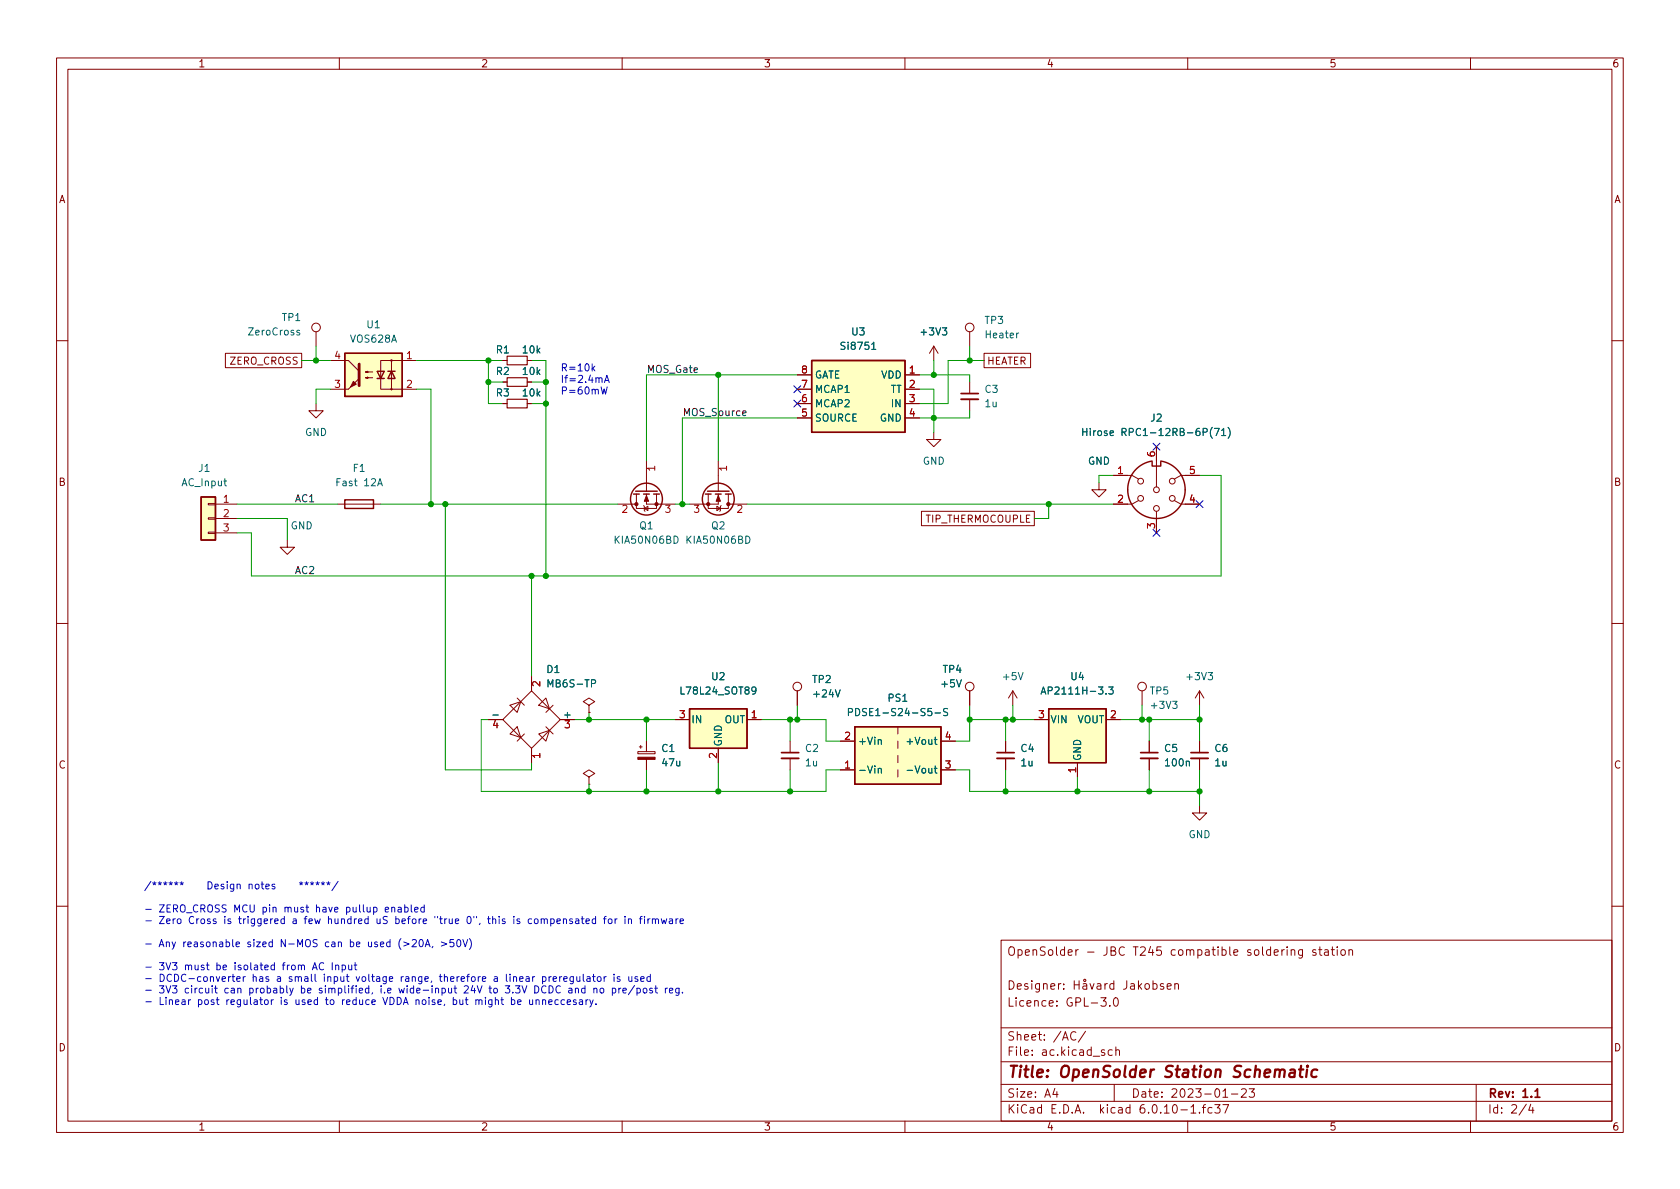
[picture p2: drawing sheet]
<svg xmlns="http://www.w3.org/2000/svg" width="297mm" height="210mm" viewBox="0 0 297 210" stroke-linecap="round" stroke-linejoin="round" font-family="sans-serif">
<g fill="none" stroke="#840000" stroke-width=".18">
<path d="M10 10.2h277v190.1h-277zM12 12.2h273v186.1h-273zM60 10.2v2M110 10.2v2M160 10.2v2M210 10.2v2M260 10.2v2M55.9 58.7v2.5M171.4 58.7v2.5M10 60.2h2M39.9 62.5h13.4v2.5h-13.4zM55.9 71.4v1.2h-1.3l1.3 1.3 1.2-1.3h-1.2"/>
<path d="M58.4 68.8h3.2M58.4 63.7h3.2l1.9 2M64.6 66.8l.4-.1v.2l-.4-.1h1.3M64.6 65.8l.4-.1v.2l-.4-.1h1.3M69.2 63.7v5.1M73.7 63.7h-6.4v5.1h6.4M88.9 71.4h.8M88.9 63.7h.8M88.9 67.6h.8M93.2 71.4h.8M93.2 63.7h.8M93.2 67.6h.8"/>
<path d="M141 73.9h2.5M141 71.4h2.5M141 68.8h2.5M141 66.3h2.5M160 73.9h2.6M160 71.4h2.6M160 68.8h2.6M160 66.3h2.6M165.1 76.4v1.3h1.3l-1.3 1.3-1.3-1.3h1.3M165.1 61.2l-.8 1.3M165.1 61.2v2.5M165.1 61.2l.8 1.3"/>
<path d="M171.4 67.6v2M171.4 70.6v2M174 62.5h8.2v2.5h-8.2zM204.5 79v7.1M285 60.2h2M36.8 94.1h1.3v.3h-1.3zM36.8 91.6h1.3v.2h-1.3zM36.8 89h1.3v.3h-1.3zM38.1 89.1h3.8M38.1 91.7h3.8M38.1 94.2h3.8M50.8 95.5v1.3h1.3l-1.3 1.2-1.3-1.2h1.3"/>
<path d="M59.7 89.1h7.6M109.2 89.1h3.3M112.5 87.4v1.7M113.8 89.4l.1 .1v.8l.1 .1M113.9 89.9l.7-.4v.8zM114.3 87.4v1.7h5.1M114.3 81.5v5.4M116.1 87.4v2.5h-3.6v-.8M125.2 87.4v2.5h3.6v-.8M126.7 89.5l.7 .4-.7 .4zM127 81.5v5.4M127 87.4v1.7h-5.1"/>
<path d="M127.5 89.4l-.1 .1v.8l-.1 .1M128.8 87.4v1.7M128.8 89.1h3.3M162.9 90.4h20v2.6h-20zM194.3 85.3v1.3h1.3l-1.3 1.3-1.3-1.3h1.3M196.8 84.1h3.4l1.1 .6M201.3 88.5l-1.1 .6h-3.4M204.5 90.4v3.8M207.6 88.5l1.2 .6h3.3M212.1 84.1h-3.3l-1.2 .6M10 110.2h2M94 119.6v2.6"/>
<path d="M285 110.2h2M86.4 127.2h2.5M90.2 124.7l1.9-.6-.7 1.9zM90.2 129.8l1.2-1.3 .7 1.9zM91.4 123.4l1.3 1.3M92.7 129.8l-1.3 1.3M94 122.2l5.1 5-5.1 5.1-5.1-5.1zM94 132.3v2.6M95.2 124.7l1.3-1.3 .7 1.9zM95.2 129.8l2-.6-.7 1.9zM96.5 128.5l1.3 1.3M97.8 124.7l-1.3 1.3"/>
<path d="M99.1 127.2h2.5M104.1 124.7l1.1-.6-1.1-.7-1 .7 1 .6v1.3M104.1 126h.1M104.1 137.4l1.1-.6-1.1-.7-1 .7 1 .6v1.3M104.1 138.7h.1M112.8 132.9h3v.4h-3zM113 132.1h.5M113.3 131.8v.5M114.3 131.1v1.8M114.3 134.3v1.8M119.4 127.2h2.5M127 132.3v2.6"/>
<path d="M132.1 127.2h2.5M139.7 131.1v2M139.7 134.1v2M141 122.2v2.5M148.6 136.1h2.5M148.6 131.1h2.5M158.7 128.5v1.3M158.7 131.1v1.2M158.7 133.6v1.3M158.7 136.1v1.3M166.4 136.1h2.5M166.4 131.1h2.5"/>
<path d="M171.4 122.2v2.5M177.8 131.1v2M177.8 134.1v2M179.1 122.2l-.8 1.2M179.1 122.2v2.5M179.1 122.2l.7 1.2M182.9 127.2h2.5M190.5 134.9v2.5M195.6 127.2h2.5M201.9 122.2v2.5M203.2 131.1v2M203.2 134.1v2"/>
<path d="M212.1 122.2l-.8 1.2M212.1 122.2v2.5M212.1 131.1v2M212.1 134.1v2M212.1 122.2l.8 1.2M212.1 142.5v1.3h1.3l-1.3 1.2-1.3-1.2h1.3M10 160.2h2M177 166.3h108v32h-108zM178.4 173.4a.76 .76 0 0 1 .9 .8 .76 .76 0 0 1-.9 .7zM179.9 174.4l.7-.1-.1-.3-.4-.1-.2 .2v.8h.6M181.7 174l-.3-.1-.3 .2 .1 .3 .5 .1v.4h-.6M182.4 173.4v.2"/>
<path d="M182.4 173.9v1M183.8 173.9v1.2l-.3 .3h-.4M183.8 174l-.4-.1-.3 .3v.4l.1 .3h.6M184.5 174.1l.2-.2 .4 .1v.9M184.5 173.9v1M185.8 174.4l.7-.1-.1-.3-.4-.1-.2 .2 .1 .8h.5M187.1 173.9v1M187.6 173.9l-.3 .1-.2 .2M188.1 174.8v.1M188.1 174v.1M189.9 173.4v1.5M189.9 174.1h.9"/>
<path d="M190.8 173.4v1.5M191.5 174h.6v.9M192.1 174.3l-.5 .1a.29 .29 0 0 0-.2 .2 .29 .29 0 0 0 .2 .3h.5M192.7 173.9l.4 1 .3-1M194 174h.6v.9M194.6 176.4h1l-.5 .6 .4 .1v.7l-.2 .1h-.4l-.3-.1M194.6 174.3l-.5 .1a.29 .29 0 0 0-.2 .2 .29 .29 0 0 0 .2 .3h.5M195.4 173.9v1M195.8 173.9l-.3 .1-.1 .2M196.2 177.8v.1M196.9 174l-.4-.1-.3 .3v.4l.2 .3h.5M196.9 173.4v1.5"/>
<path d="M197 176.6l.2-.2a.81 .81 0 0 1 .6 .7 .81 .81 0 0 1-.3 .8h-.1a.81 .81 0 0 1-.4-1.3zM199.2 173.4v1.1a.48 .48 0 0 1-.6 .4M199.9 174h.6l.1 .9M200.6 174.3l-.5 .1a.29 .29 0 0 0-.2 .2 .29 .29 0 0 0 .2 .3h.5M201.3 173.4v1.5M201.4 174.4l.5 .5M201.9 173.9l-.6 .6M202.6 174l.3-.1 .3 .3v.4l-.3 .3h-.3l-.2-.3v-.4zM203.9 174l.4-.1 .3 .3v.4l-.2 .3h-.5M203.9 173.4v1.5M205.7 174l-.3-.1-.3 .2 .1 .3 .5 .1v.4h-.6M206.4 174.4l.7-.1-.1-.3-.4-.1-.2 .2v.8h.6"/>
<path d="M207.7 174.1l.2-.2 .4 .1 .1 .9M207.7 173.9v1M227.6 167.4v.2M227.6 167.9v1M228.3 168.1l.2-.2 .4 .1v.9M228.3 167.9v1M230.3 167.9v1.2l-.3 .3h-.4M230.3 168l-.4-.1-.3 .3v.4l.1 .3h.6M232.6 168l-.3-.1-.2 .2v.3l.5 .1v.4h-.5M233.1 167.9h.6M233.4 167.4v1.3l.3 .2M234.2 168h.6l.1 .9"/>
<path d="M234.9 168.3l-.5 .1a.29 .29 0 0 0-.3 .2 .29 .29 0 0 0 .3 .3h.5M235.4 167.9h.5M235.6 167.4v1.3l.3 .2M236.4 167.4v.2M236.4 167.9v1M237.2 168l.4-.1 .3 .3v.4l-.3 .3h-.4l-.1-.3v-.4zM238.5 168.1l.2-.2 .4 .1v.9M238.5 167.9v1M285 160.2h2M60 198.3v2M110 198.3v2M160 198.3v2"/>
<path d="M177 194.8h108M177 191.8h108M177 187.8h108M177 181.8h108M186.5 192.5l-.4 1h1M186.9 193v1M190.2 182.6a.6 .6 0 0 0-.7 0 .6 .6 0 0 0-.2 .7 .56 .56 0 0 0 .3 .6 .56 .56 0 0 0 .6-.1M191.9 182.4l-1.3 1.9M195.3 185.7l-.4-.1-.2 .2 .1 .3 .5 .1v.4h-.6M196.6 185.7l-.4-.1-.3 .3v.4l.2 .3h.5M197 191.8v3M197.3 185.8l.2-.2 .4 .1v.9"/>
<path d="M197.3 185.1v1.5M208.8 196.3h1.1M210 198.3v2M210.6 195.8l.4-.5v1.5M210.6 196.8h.8M212.1 196.7v.1M212.6 195.8h.5M213.1 195.3l-.3 .2v1.3M214.3 195.9l-.4-.1-.3 .3v.4l.1 .3h.6M214.8 195.3h.9l-.5 .6 .4 .1v.7l-.2 .1h-.4l-.2-.1M216.2 195.3h1l-.6 1.5M216.2 194h.9"/>
<path d="M217.7 193.5h1.2M219.5 192.7l.6-.2 .2 .2 .1 .3-1 1h1M220.9 192.5h.9l-.5 .6 .4 .1v.7l-.2 .1h-.4l-.2-.1M260 198.3v2M261 191.8v6.5M269.9 195.3l-1.3 1.9M270.6 195.3l-.3 1h.9M271 195.8v1"/>
<circle cx="55.9" cy="57.9" r=".76"/>
<circle cx="171.4" cy="57.9" r=".76"/>
<circle cx="69.2" cy="63.7" r=".13"/>
<circle cx="69.2" cy="68.8" r=".13"/>
<circle cx="201.7" cy="85.1" r=".51"/>
<circle cx="201.7" cy="88.1" r=".51"/>
<circle cx="204.5" cy="86.6" r=".51"/>
<circle cx="204.5" cy="89.9" r=".51"/>
<circle cx="207.3" cy="85.1" r=".51"/>
<circle cx="207.3" cy="88.1" r=".51"/>
<circle cx="141" cy="121.4" r=".76"/>
<circle cx="171.4" cy="121.4" r=".76"/>
<circle cx="201.9" cy="121.4" r=".76"/>
<circle cx="191.8" cy="173.4" r=".21"/>
</g>
<path d="M169.9 69.6h3.1M138.2 133.1h3M176.3 133.1h3M201.7 133.1h3M210.6 133.1h3M271.4 193l.4-.5v1.5M271.4 194h.9" fill="none" stroke="#840000" stroke-width=".3"/>
<path d="M228.1 189.2l.2-.1 .6 .1-.1 1.3M229 189.6l-.7 .1a.4 .4 0 0 0-.4 .3 .4 .4 0 0 0 .3 .5l.7-.1M229.7 189.1h.7M230 188.5l-.2 1.7 .1 .2 .4 .1M231.1 189.1l-.2 1.4M231.2 188.5l-.1 .1 .1 .1 .1-.1-.1-.1v.2M232.9 189.2a.66 .66 0 0 0-1 .3l-.1 .6 .2 .3 .2 .1 .6-.1" fill="none" stroke="#840000" stroke-width=".4"/>
<g fill="none" stroke="#840000" stroke-width=".25">
<path d="M61 62.5h10.1v7.6h-10.1zM66.7 65.7h1.2l-.6 1.2zM66.7 66.9h1.2M68.6 65.7h1.2M69.2 65.7l.6 1.2h-1.2zM143.5 63.7h16.5v12.7h-16.5zM35.6 87.9h2.5v7.6h-2.5zM61 88.4h5v1.5h-5zM112 87.4h1M112.4 86.9h3.8M113.8 87.4h1M115.6 87.4h1"/>
<path d="M124.7 87.4h1M125.1 86.9h3.8M126.5 87.4h1M128.3 87.4h1M199.4 86.6a5.1 5.1 0 0 0 5.1 5.1 5.1 5.1 0 0 0 5-5.1M203.7 81.5a5.1 5.1 0 0 0-4.3 5.1M203.7 81.7v.7h1.5v-.7M205.2 81.5a5.1 5.1 0 0 1 4.3 5.1M121.9 125.3h10.2v7h-10.2zM151.1 128.5h15.3v10.2h-15.3zM185.4 125.3h10.2v9.6h-10.2z"/>
<circle cx="114.3" cy="88.3" r="2.82"/>
<circle cx="127" cy="88.3" r="2.82"/>
</g>
<g fill="#840000" stroke="#840000" stroke-width=".18">
<path d="M127 87.6l.4 1h-.8z"/>
<path d="M112.8 133.9h3v.4h-3z"/>
<path d="M114.3 87.6l.4 1h-.8z"/>
<path d="M61.6 68.8l1.9-1.9z"/>
<path d="M62.5 67.4l.5 .5-1 .5z"/>
<circle cx="125.2" cy="89.1" r=".28"/>
<circle cx="128.8" cy="89.1" r=".28"/>
<circle cx="116.1" cy="89.1" r=".28"/>
<circle cx="112.5" cy="89.1" r=".28"/>
</g>
<g fill="none" stroke="#006464" stroke-width=".18">
<path d="M53 58.5l-.3-.1-.2 .2v.2l.5 .1v.3h-.5M154.1 61.8h.7M191.4 75.8v1.2M191.4 76.4h.8M192.2 75.8v1.2M192.8 75.8v.1M192.8 76.2v.8M214.7 75.8h.9l-.6 1.2M216 76.1l.4-.3v1.2M216 77h.7M217.1 75.6a1.46 1.46 0 0 1 0 1.9M66.8 85.9l.4-1.3 .4 1.3"/>
<path d="M66.9 85.5h.6M150 125.9h.6l.1-.2v-.3l-.7-.1v1.3M155.3 136l.2-.1h.3v.8M155.3 130.9l.2-.1h.3v.8M160.4 136.2h1M167.5 125.3h-.4l-.3 .2 .1 .3 .6 .3v.3l-.2 .2-.5-.1M184.1 122.7l.4-1.2 .4 1.2M184.2 122.4h.6M196 121.5h.8l-.4 .5 .4 .1v.5l-.2 .1-.6-.1"/>
</g>
<path d="M169.9 70.6h3.1M138.2 134.1h3M176.3 134.1h3M201.7 134.1h3M210.6 134.1h3" fill="none" stroke="#840000" stroke-width=".33"/>
<g fill="#ffffc2" stroke="#ffffc2" stroke-width=".18">
<path d="M143.5 63.7h16.5v12.7h-16.5z"/>
<path d="M151.1 128.5h15.3v10.2h-15.3z"/>
<path d="M121.9 125.3h10.2v7h-10.2z"/>
<path d="M35.6 87.9h2.5v7.6h-2.5z"/>
<path d="M61 62.5h10.1v7.6h-10.1z"/>
<path d="M185.4 125.3h10.2v9.6h-10.2z"/>
</g>
<path d="M89.7 70.6h3.5v1.5h-3.5zM89.7 63h3.5v1.5h-3.5zM89.7 66.8h3.5v1.5h-3.5z" fill="none" stroke="#840000" stroke-width=".2"/>
<path d="M63.5 64.4v3.8" fill="none" stroke="#840000" stroke-width=".51"/>
<path d="M131.3 73.1l.6-.1v-.3h-.4l-.2 .1 .1 .6h.5" fill="none" stroke="#0f0f0f" stroke-width=".18"/>
<g fill="none" stroke="#0000c2" stroke-width=".18">
<path d="M104.8 65.1l.4 .5M105.2 64.8l-.5 .4M106.3 68.4l.3 1.3 .2-.9 .3 .9 .3-1.3M106.9 67.6l.4-1.2 .4 1.2M107 67.3h.6M30.9 156.1l.3 .1 .3-.1M31 156.5l.2-.3 .1 .3M31.2 155.9v.3M52.9 156.1l.3 .1 .3-.1M53.1 156.5l.1-.3 .2 .3M53.2 155.9v.3M53.9 156.1l.3 .1 .3-.1"/>
<path d="M54 156.5l.2-.3 .2 .3M54.2 155.9v.3M54.9 156.1l.3 .1 .3-.1M55 156.5l.2-.3 .2 .3M55.2 155.9v.3M55.8 156.1l.3 .1 .3-.1M56 156.5l.1-.3 .2 .3M56.1 155.9v.3M56.8 156.1l.3 .1 .3-.1M56.9 156.5l.2-.3 .2 .3M57.1 155.9v.3M57.8 156.1l.3 .1 .3-.1"/>
<path d="M57.9 156.5l.2-.3 .2 .3M58.1 155.9v.3M59.8 155.9l-1.1 1.6M55.2 171.5l.5-1.3 .4 1.3M55.4 171.1h.6M57.2 170.4a.6 .6 0 0 0-.8 .4 .6 .6 0 0 0 .6 .7l.2-.1M58.7 170.2v1.3M59.3 170.8l.2-.1h.3l.1 .8M59.3 170.7v.8M60.5 170.7h.4l.2 .2-.1 .5h-.5M60.5 170.7v1.2M61.6 170.7l.1 .7 .3 .1 .2-.1"/>
<path d="M62.2 170.7v.8M62.6 170.7h.5M62.8 170.2v1.1l.3 .2M68.1 160.9l.6-.2v-.2l-.4-.1-.2 .2 .1 .6h.5M69.3 160.6l.1-.2 .3 .1 .1 .8M69.3 160.4v.9M70.4 160.5h.5l.1 .8M71 160.7l-.5 .1-.2 .2 .2 .3 .5-.1M71.4 166.6l.9 .3-.9 .4M71.6 160.5l.3-.1 .3 .3-.2 .5h-.4M71.6 160v1.3M72.7 160v1.1l.2 .2"/>
<path d="M72.9 166.3l.5-.2 .2 .4-.8 .9h.8M73.3 160.9l.6-.2v-.2l-.4-.1-.2 .2 .1 .6h.5M74.2 166.3l.2-.2a.68 .68 0 0 1 .4 .7 .68 .68 0 0 1-.4 .6l-.2-.1-.1-.4zM75 160.5l-.4-.1-.2 .3 .1 .5h.5M75 160v1.3M75.2 167.4l.4-1.3 .4 1.3M75.3 167.1h.6M76.5 167.4l-.1 .2M78 166.6l1 .3-1 .4M80.2 166.1h-.6l-.1 .6 .2-.1 .4 .1 .2 .2-.1 .4-.2 .1-.5-.1M80.9 166.3l.2-.2a.68 .68 0 0 1 .4 .7 .68 .68 0 0 1-.4 .6l-.2-.1-.1-.4zM81.8 166.1l.5 1.3 .4-1.3"/>
<path d="M83 166a1.46 1.46 0 0 1 0 1.9M88.6 176.8h.4M88.7 176.4v1.1l.3 .1M90.4 176.9l.4-.1 .2 .2-.1 .6h-.5M90.4 176.4v1.2M91.5 177.2l.6-.1v-.2l-.4-.1-.2 .2 .1 .6h.5M93.6 176.8l.1 .8h.3l.2-.1M94.2 176.8v.8M94.8 176.9l.2-.1 .3 .1v.7M94.8 176.8v.8M95.9 172.8l.4-.1 .2 .2-.1 .6h-.5M95.9 176.9l.2-.1 .3 .1 .1 .7"/>
<path d="M95.9 172.7v1.3M95.9 176.8v.8M97 177.2l.6-.1v-.2l-.4-.1-.2 .2 .1 .6h.5M97.1 172.7v.8M97.4 172.7l-.3 .2M97.8 173.1l.6-.1v-.2l-.4-.1-.2 .2 .1 .6h.5M98.7 176.9l-.3-.1-.3 .2 .1 .6h.5M99 172.7v.8M99.3 172.7l-.3 .2M99.6 162.6l.2-.1h.3l.1 .8M99.6 162.5v.8M99.7 173.1l.6-.1-.1-.2-.3-.1-.2 .2v.6h.5"/>
<path d="M99.8 176.9l-.4-.1-.2 .2 .1 .6h.5M100.3 177.2l.6-.1-.1-.2-.3-.1-.2 .2v.6h.5M100.6 174.8h.5v.8M101.1 175l-.4 .1-.2 .2 .2 .3 .4-.1M101.2 162.5h-.3l-.2 .2 .1 .1 .4 .2v.3h-.5M101.4 172.7v1l-.3 .3-.3-.1M101.4 172.8l-.4-.1-.2 .2 .1 .6h.5M101.7 174.9l.2-.2 .3 .1 .1 .8M101.7 174.7v.9M101.8 162.5h.5v.8M101.9 176.9l-.3-.1-.2 .2v.2l.5 .1v.3h-.5M102 172.7v.8h.3l.2-.1"/>
<path d="M102.3 162.8h-.4l-.2 .2 .2 .3h.4M102.5 176.9h.4l.1 .7M102.5 172.7v.8M102.8 162.5h.4M102.9 162.1v1l.3 .2M103 177.1l-.4 .1-.2 .1 .2 .3h.4M103.1 172.3v1.1l.2 .1M103.4 174.8l-.3-.1-.3 .3 .1 .5h.5M103.4 174.3v1.3M103.6 162.9l.6-.1v-.3h-.4l-.2 .2 .1 .6h.5M103.6 176.8v.8M103.8 172.8h.5v.7"/>
<path d="M104 176.8l-.4 .2M104.3 176.8l.3 .8M104.3 173l-.4 .1-.2 .1 .2 .3h.4M104.8 172.7h.4M104.9 176.8l-.4 1.1-.2 .2M104.9 172.3v1.1l.3 .1M105 174.9l.2-.2 .3 .1v.8M105 174.7v.9M105.3 162.5h-.4l-.2 .2 .1 .6h.5M105.3 162.1v1.2M105.4 177.5v.1M105.7 172.8l.3-.1 .3 .2v.4l-.3 .2h-.3l-.1-.2z"/>
<path d="M106.2 174.8l.3-.1 .3 .3v.4l-.3 .2-.3-.1-.1-.1zM106.7 162.5h.5M106.8 172.7v.8M107.2 162.1l-.3 .1v1.1M107.2 172.7l-.4 .2M107.7 162.5h.3l.2 .2v.4l-.2 .2h-.3l-.2-.2zM108.3 174.8l.3-.1 .3 .3-.1 .5h-.5M108.3 174.7v1.3M108.6 172.3v.1M108.6 172.7v.8M108.8 162.5v.8M109.1 162.5l-.3 .2"/>
<path d="M109.4 174.7v.9M109.6 172.8l-.3-.1-.2 .2 .1 .2 .4 .1v.3h-.5M109.8 174.7l-.4 .3M110.1 175.2l.6-.2v-.2l-.4-.1-.2 .2 .1 .6h.5M110.5 162.1v.1M110.5 162.5v.8M111.1 162.6l.2-.1h.3l.1 .8M111.1 162.5v.8M111.2 172.7v.8h.3l.2-.1M111.7 172.7v.8M112.2 174.3l-1.1 1.6M112.6 174.8l.4-.1 .2 .3-.1 .5h-.5"/>
<path d="M112.6 174.7v1.3M112.7 172.8l-.3-.1-.1 .2v.2l.4 .1v.3h-.4M113 162.5h.5M113.3 173.1l.6-.1-.1-.2-.3-.1-.2 .2v.6h.5M113.5 162.1l-.3 .1v1.1M113.8 174.8l.3-.1 .3 .3v.4l-.3 .2-.3-.1-.1-.1zM114 162.1v.1M114 162.5v.8M114.6 162.5v.8M114.9 162.5l-.3 .2M115 172.8l-.4-.1-.2 .2 .1 .6h.5M115 172.3v1.2"/>
<path d="M115.3 162.6l.2-.1h.3l.1 .8M115.3 174.8l-.3-.1-.1 .2v.2l.4 .1v.3h-.4M115.3 162.5v.8M115.8 174.7h.5M115.9 162.7l.2-.2h.3v.8M115.9 174.3v1.1l.4 .2M116.9 162.5l.3 .8 .2-.6 .2 .6 .3-.8M117.6 174.7v.9M118 174.7l-.4 .3M118.4 162.5h.5v.8M118.4 175.2l.6-.2-.1-.2-.4-.1-.1 .2v.6h.5M118.9 162.8h-.4l-.2 .2 .2 .3h.4"/>
<path d="M119.5 162.5v.8M119.9 162.5l-.4 .2M120.1 174.7v1.1l-.3 .2h-.3M120.1 174.8l-.4-.1-.2 .3 .1 .5h.5M120.2 162.9l.6-.1v-.3h-.4l-.2 .2 .1 .6h.5M120.7 175.5v.1"/>
</g>
<g fill="none" stroke="#009600" stroke-width=".18">
<path d="M53.3 63.7h5.1M55.9 61.2v2.5M58.4 68.8h-2.5v2.6M73.7 63.7h15.2M73.7 68.8h2.5v20.3M86.4 67.6h2.5M86.4 63.7v7.7h2.5M94 63.7h2.5v38.1M94 67.6h2.5M94 71.4h2.5M127 66.3v15.2M141 73.9h-20.4v15.2"/>
<path d="M141 66.3h-26.7v15.2M162.6 66.3h8.8v1.3M162.6 68.8h2.5v7.6M165.1 63.7v2.6M171.4 61.2v2.5M171.4 72.6v1.3h-8.8M174 63.7h-6.4v7.7h-5M41.9 89.1h17.8M41.9 91.7h8.9v3.8M67.3 89.1h41.9M78.7 89.1v47h15.3v-1.2M119.4 89.1h2.5"/>
<path d="M132.1 89.1h64.7M185.4 89.1v2.6h-2.5M196.8 84.1h-2.5v1.2M212.1 84.1h3.8v17.7h-171.5v-7.6h-2.5M94 101.8v17.8M86.4 127.2h-1.3v12.7h60.9v-3.8h2.6M101.6 127.2h17.8M104.1 126v1.2M104.1 138.7v1.2M114.3 127.2v3.9M114.3 136.1v3.8M127 134.9v5"/>
<path d="M134.6 127.2h11.4v3.9h2.6M139.7 127.2v3.9M139.7 136.1v3.8M141 124.7v2.5M168.9 136.1h2.5v3.8h40.7M171.4 124.7v6.4h-2.5M171.4 127.2h11.5M177.8 127.2v3.9M177.8 136.1v3.8M179.1 124.7v2.5M190.5 137.4v2.5M198.1 127.2h14"/>
<path d="M201.9 124.7v2.5M203.2 127.2v3.9M203.2 136.1v3.8M212.1 124.7v6.4M212.1 136.1v6.4"/>
</g>
<path d="M140.4 70.8l1.2 1.2M140.4 68.2l1.2 1.2M141.6 70.8l-1.2 1.2M141.6 68.2l-1.2 1.2M203.9 78.4l1.2 1.2M205.1 78.4l-1.2 1.2M203.9 93.6l1.2 1.2M205.1 93.6l-1.2 1.2M211.5 88.5l1.2 1.3M212.7 88.5l-1.2 1.3" fill="none" stroke="#000084" stroke-width=".18"/>
<g fill="#009600" stroke="#009600" stroke-width=".18">
<circle cx="177.8" cy="139.9" r=".46"/>
<circle cx="190.5" cy="139.9" r=".46"/>
<circle cx="212.1" cy="127.2" r=".46"/>
<circle cx="203.2" cy="127.2" r=".46"/>
<circle cx="171.4" cy="127.2" r=".46"/>
<circle cx="203.2" cy="139.9" r=".46"/>
<circle cx="201.9" cy="127.2" r=".46"/>
<circle cx="212.1" cy="139.9" r=".46"/>
<circle cx="179.1" cy="127.2" r=".46"/>
<circle cx="177.8" cy="127.2" r=".46"/>
<circle cx="127" cy="66.3" r=".46"/>
<circle cx="120.6" cy="89.1" r=".46"/>
<circle cx="141" cy="127.2" r=".46"/>
<circle cx="139.7" cy="127.2" r=".46"/>
<circle cx="78.7" cy="89.1" r=".46"/>
<circle cx="86.4" cy="67.6" r=".46"/>
<circle cx="96.5" cy="71.4" r=".46"/>
<circle cx="96.5" cy="67.6" r=".46"/>
<circle cx="55.9" cy="63.7" r=".46"/>
<circle cx="86.4" cy="63.7" r=".46"/>
<circle cx="76.2" cy="89.1" r=".46"/>
<circle cx="94" cy="101.8" r=".46"/>
<circle cx="96.5" cy="101.8" r=".46"/>
<circle cx="171.4" cy="63.7" r=".46"/>
<circle cx="165.1" cy="66.3" r=".46"/>
<circle cx="185.4" cy="89.1" r=".46"/>
<circle cx="165.1" cy="73.9" r=".46"/>
<circle cx="104.1" cy="139.9" r=".46"/>
<circle cx="127" cy="139.9" r=".46"/>
<circle cx="139.7" cy="139.9" r=".46"/>
<circle cx="114.3" cy="139.9" r=".46"/>
<circle cx="114.3" cy="127.2" r=".46"/>
<circle cx="104.1" cy="127.2" r=".46"/>
</g>
<text font-size="2.8" fill="#840000" x="178" y="190.6">Title: OpenSolder Station Schematic</text>
<g font-size="2.1" fill="#840000">
<text x="178" y="169">OpenSolder - JBC T245 compatible soldering station</text>
<text x="178" y="178">Licence: GPL-3.0</text>
<text x="178" y="184">Sheet: /AC/</text>
<text x="178" y="186.7">File: ac.kicad_sch</text>
<text x="178" y="196.9">KiCad E.D.A. kicad 6.0.10-1.fc37</text>
<text x="178" y="194.1">Size: A4</text>
<text x="200" y="194.1">Date: 2023-01-23</text>
<text x="263" y="194.1">Rev: 1.1</text>
<text x="263" y="196.9">Id: 2/4</text>
</g>
<g font-size="1.8" fill="#840000">
<text x="35" y="11.9">1</text>
<text x="85" y="11.9">2</text>
<text x="135" y="11.9">3</text>
<text x="185" y="11.9">4</text>
<text x="235" y="11.9">5</text>
<text x="285" y="11.9">6</text>
<text x="10.3" y="35.9">A</text>
<text x="285.3" y="35.9">A</text>
<text x="40.7" y="64.5">ZERO_CROSS</text>
<text x="174.5" y="64.5">HEATER</text>
<text x="10.3" y="85.9">B</text>
<text x="285.3" y="85.9">B</text>
<text x="163.6" y="92.4">TIP_THERMOCOUPLE</text>
<text x="10.3" y="135.9">C</text>
<text x="285.3" y="135.9">C</text>
<text x="10.3" y="185.9">D</text>
<text x="285.3" y="185.9">D</text>
<text x="35" y="199.9">1</text>
<text x="85" y="199.9">2</text>
<text x="135" y="199.9">3</text>
<text x="185" y="199.9">4</text>
<text x="235" y="199.9">5</text>
<text x="285" y="199.9">6</text>
</g>
<g font-size="1.8" fill="#006464">
<text x="44.1" y="59.3">ZeroCross</text>
<text x="49.9" y="56.8">TP1</text>
<text x="64.9" y="58">U1</text>
<text x="150.6" y="59.3">U3</text>
<text x="163" y="59.3">+3V3</text>
<text x="174.2" y="57.3">TP3</text>
<text x="174.4" y="59.8">Heater</text>
<text x="62.1" y="60.6">VOS628A</text>
<text x="87.8" y="62.5">R1</text>
<text x="92.5" y="62.5">10k</text>
<text x="149" y="61.8">Si8751</text>
<text x="87.8" y="70.1">R3</text>
<text x="87.8" y="66.3">R2</text>
<text x="92.5" y="70.1">10k</text>
<text x="92.5" y="66.3">10k</text>
<text x="144" y="69.5">MCAP1</text>
<text x="144" y="66.9">GATE</text>
<text x="155.8" y="66.9">VDD</text>
<text x="157.4" y="69.5">TT</text>
<text x="174.2" y="69.5">C3</text>
<text x="53.9" y="77.1">GND</text>
<text x="144" y="74.5">SOURCE</text>
<text x="144" y="72">MCAP2</text>
<text x="155.6" y="74.5">GND</text>
<text x="157.7" y="72">IN</text>
<text x="174.2" y="72">1u</text>
<text x="193.6" y="77.1">Hirose RPC1-12RB-6P(71)</text>
<text x="203.5" y="74.5">J2</text>
<text x="35.1" y="83.4">J1</text>
<text x="62.5" y="83.4">F1</text>
<text x="163.1" y="82.2">GND</text>
<text x="192.3" y="82.2">GND</text>
<text x="32.2" y="86">AC_Input</text>
<text x="59.8" y="86">Fast 12A</text>
<text x="51.4" y="93.6">GND</text>
<text x="113.1" y="93.6">Q1</text>
<text x="125.8" y="93.6">Q2</text>
<text x="108.9" y="96.1">KIA50N06BD</text>
<text x="121.6" y="96.1">KIA50N06BD</text>
<text x="96.7" y="119">D1</text>
<text x="166.8" y="119">TP4</text>
<text x="97.2" y="121.5">MB6S-TP</text>
<text x="120.7" y="122.8">L78L24_SOT89</text>
<text x="125.9" y="120.3">U2</text>
<text x="143.7" y="120.8">TP2</text>
<text x="144" y="123.3">+24V</text>
<text x="157.1" y="124.1">PS1</text>
<text x="166.6" y="121.5">+5V</text>
<text x="177.5" y="120.3">+5V</text>
<text x="185.1" y="122.8">AP2111H-3.3</text>
<text x="189.4" y="120.3">U4</text>
<text x="203.4" y="122.8">TP5</text>
<text x="203.7" y="125.3">+3V3</text>
<text x="210" y="120.3">+3V3</text>
<text x="87.3" y="127">-</text>
<text x="99.8" y="127">+</text>
<text x="122.2" y="127.9">IN</text>
<text x="128.1" y="127.9">OUT</text>
<text x="151.6" y="131.7">+Vin</text>
<text x="151.7" y="126.6">PDSE1-S24-S5-S</text>
<text x="160.9" y="131.7">+Vout</text>
<text x="185.7" y="127.9">VIN</text>
<text x="190.4" y="127.9">VOUT</text>
<text x="117" y="133">C1</text>
<text x="117.2" y="135.5">47u</text>
<text x="127.6" y="132.1" transform="rotate(-90 127.6 132.1)">GND</text>
<text x="142.4" y="133">C2</text>
<text x="142.5" y="135.5">1u</text>
<text x="151.6" y="136.8">-Vin</text>
<text x="161.3" y="136.8">-Vout</text>
<text x="180.5" y="133">C4</text>
<text x="180.6" y="135.5">1u</text>
<text x="191.1" y="134.6" transform="rotate(-90 191.1 134.6)">GND</text>
<text x="205.9" y="133">C5</text>
<text x="206.2" y="135.5">100n</text>
<text x="214.8" y="133">C6</text>
<text x="214.9" y="135.5">1u</text>
<text x="210.1" y="148.2">GND</text>
</g>
<g font-size="1.8" fill="#a90000">
<text x="59.2" y="63.5">4</text>
<text x="71.9" y="63.5">1</text>
<text x="59.2" y="68.6">3</text>
<text x="71.9" y="68.6">2</text>
<text x="141.7" y="71.1">6</text>
<text x="141.7" y="68.6">7</text>
<text x="141.7" y="66">8</text>
<text x="160.8" y="66">1</text>
<text x="160.8" y="68.6">2</text>
<text x="160.8" y="71.1">3</text>
<text x="141.7" y="73.7">5</text>
<text x="160.8" y="73.7">4</text>
<text x="115.8" y="83.3" transform="rotate(-90 115.8 83.3)">1</text>
<text x="128.5" y="83.3" transform="rotate(-90 128.5 83.3)">1</text>
<text x="197.6" y="83.8">1</text>
<text x="204.2" y="80.8" transform="rotate(-90 204.2 80.8)">6</text>
<text x="210.3" y="83.8">5</text>
<text x="39.5" y="88.9">1</text>
<text x="197.6" y="88.9">2</text>
<text x="210.3" y="88.9">4</text>
<text x="39.5" y="91.4">2</text>
<text x="39.5" y="94">3</text>
<text x="110" y="90.7">2</text>
<text x="117.6" y="90.7">3</text>
<text x="122.7" y="90.7">3</text>
<text x="130.3" y="90.7">2</text>
<text x="204.2" y="93.5" transform="rotate(-90 204.2 93.5)">3</text>
<text x="95.5" y="121.4" transform="rotate(-90 95.5 121.4)">2</text>
<text x="87.1" y="128.8">4</text>
<text x="99.8" y="128.8">3</text>
<text x="120.2" y="127">3</text>
<text x="132.9" y="127">1</text>
<text x="149.4" y="130.8">2</text>
<text x="167.1" y="130.8">4</text>
<text x="183.7" y="127">3</text>
<text x="196.4" y="127">2</text>
<text x="95.5" y="134.1" transform="rotate(-90 95.5 134.1)">1</text>
<text x="126.7" y="134.1" transform="rotate(-90 126.7 134.1)">2</text>
<text x="149.4" y="135.9">1</text>
<text x="167.1" y="135.9">3</text>
<text x="190.2" y="136.6" transform="rotate(-90 190.2 136.6)">1</text>
</g>
<g font-size="1.8" fill="#0000c2">
<text x="99.1" y="65.7">R=10k</text>
<text x="99.1" y="67.7">If=2.4mA</text>
<text x="99.1" y="69.7">P=60mW</text>
<text x="25.4" y="157.3">/******</text>
<text x="25.4" y="161.3">- ZERO_CROSS MCU pin must have pullup enabled</text>
<text x="32" y="157.3">Design notes</text>
<text x="44.3" y="157.3">******/</text>
<text x="25.4" y="163.4">- Zero Cross is triggered a few hundred uS before &quot;true 0&quot;, this is compensated for in firmware</text>
<text x="25.4" y="167.5">- Any reasonable sized N-MOS can be used (&gt;20A, &gt;50V)</text>
<text x="25.4" y="171.6">- 3V3 must be isolated from AC Input</text>
<text x="25.4" y="173.6">- DCDC-converter has a small input voltage range, therefore a linear preregulator is used</text>
<text x="25.4" y="175.7">- 3V3 circuit can probably be simplified, i.e wide-input 24V to 3.3V DCDC and no pre/post reg.</text>
<text x="25.4" y="177.7">- Linear post regulator is used to reduce VDDA noise, but might be unneccesary.</text>
</g>
<g font-size="1.8" fill="#0f0f0f">
<text x="114.3" y="65.9">MOS_Gate</text>
<text x="120.6" y="73.6">MOS_Source</text>
<text x="52.1" y="88.8">AC1</text>
<text x="52.1" y="101.5">AC2</text>
</g>
</svg>
